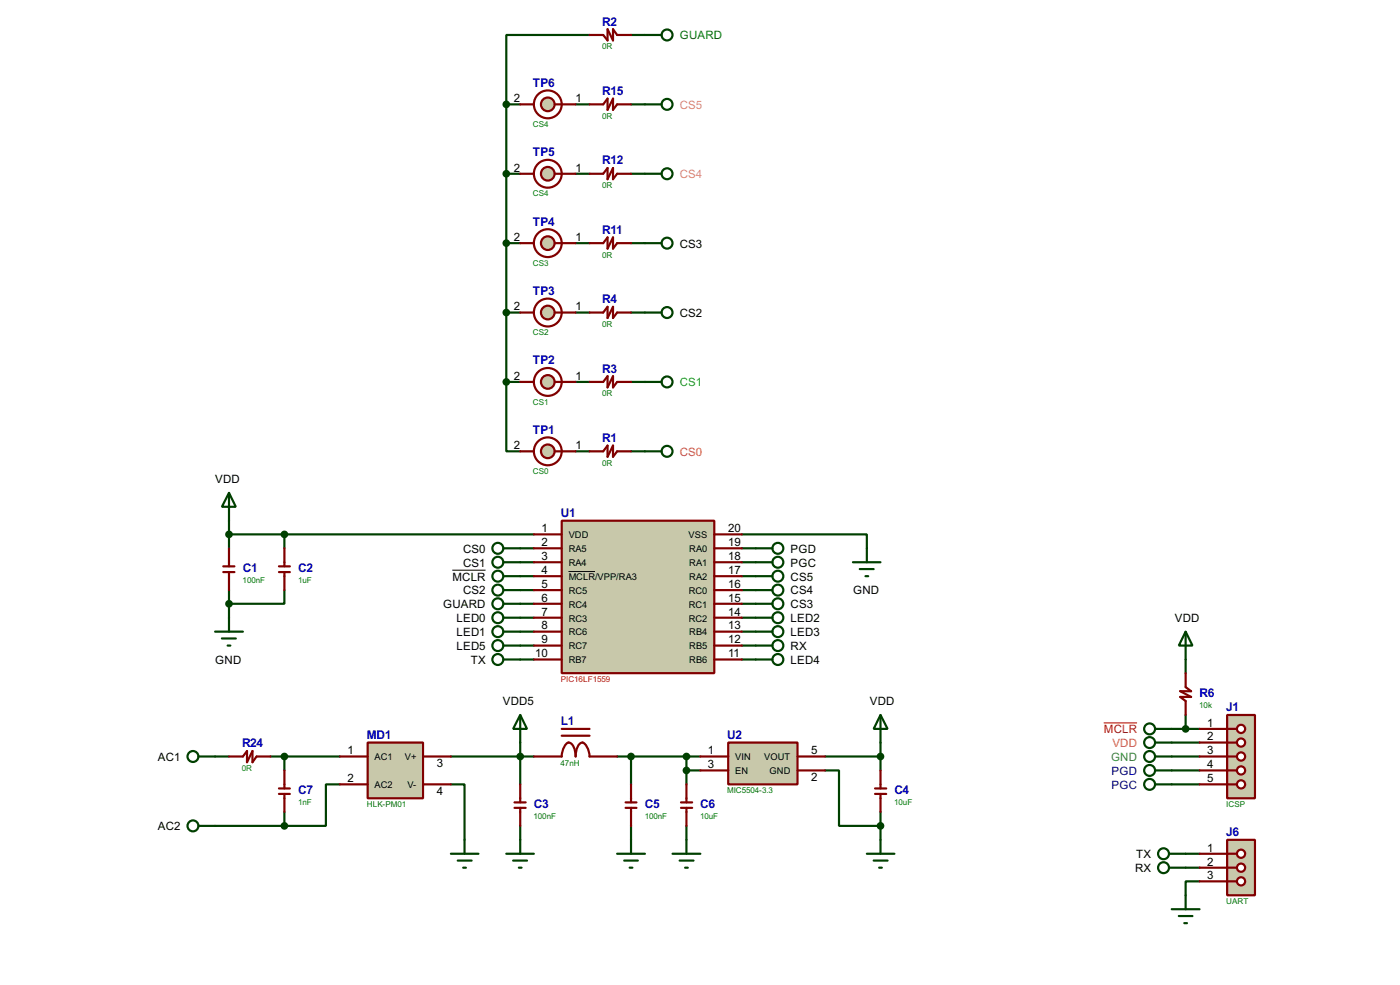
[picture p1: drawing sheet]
<svg xmlns="http://www.w3.org/2000/svg" width="256mm" height="180mm" viewBox="0 0 256 180" stroke-linecap="round" stroke-linejoin="round" font-family="sans-serif">
<g fill="none" stroke="#004000" stroke-width=".4">
<path d="M92.8 19.1v50.8M92.8 19.1h2.5M105.5 19.1h2.5M108 6.4h-15.2v12.7M115.6 6.4h5.6M115.6 19.1h2.6M92.8 31.8h2.5M105.5 31.8h2.5M115.6 31.8h5.6M92.8 57.2h2.5M92.8 44.5h2.5M105.5 57.2h2.5"/>
<path d="M105.5 44.5h2.5M115.6 57.2h5.6M115.6 44.5h5.6M92.8 69.9v12.7h2.5M92.8 69.9h2.5M105.5 69.9h2.5M115.6 69.9h5.6M42 95.3v5.1M42 97.8h55.8M52.1 97.8v2.6M105.5 82.6h2.5M115.6 82.6h5.6"/>
<path d="M135.9 97.8h22.9v5.1M39.4 115.6h5.1M40.7 116.9h2.5M41.7 118.2h.5M42 108v7.6M52.1 108v2.5h-10.1M95.3 100.4h2.5M95.3 102.9h2.5M95.3 108h2.5M95.3 110.5h2.5M95.3 113.1h2.5M95.3 115.6h2.5"/>
<path d="M95.3 105.5h2.5M95.3 118.2h2.5M135.9 100.4h2.6M135.9 102.9h2.6M135.9 108h2.6M135.9 110.5h2.6M135.9 113.1h2.6M135.9 115.6h2.6M135.9 105.5h2.6M135.9 118.2h2.6M156.3 102.9h5M157.5 104.2h2.6"/>
<path d="M158.6 105.5h.5M39.4 138.5h2.6M49.6 138.5h12.7M52.1 138.5v2.5M82.6 138.5h15.2M95.3 120.7h2.5M95.3 135.9v7.7M113.1 138.5h15.2M115.6 138.5v5.1M125.8 138.5v5.1M135.9 120.7h2.6M151.2 138.5h10.1"/>
<path d="M161.3 135.9v5.1M214.7 138.5h5.1M214.7 135.9h5.1M214.7 133.4h5.1M217.2 120.7v2.5M217.2 130.9v2.5M39.4 151.2h12.7M52.1 148.6v2.6M62.3 143.6h-2.6v7.6h-7.6M82.6 143.6h2.5v10.1M95.3 151.2v2.5M115.6 151.2v2.5"/>
<path d="M125.8 151.2v2.5M125.8 141h2.5M151.2 141h2.5v10.2h7.6M161.3 148.6v5.1M214.7 141h5.1M214.7 143.6h5.1M217.2 158.8h2.6M217.2 156.3h2.6M219.8 161.3h-2.6v2.6"/>
<circle cx="122.2" cy="6.4" r="1"/>
<circle cx="122.2" cy="31.8" r="1"/>
<circle cx="122.2" cy="44.5" r="1"/>
<circle cx="122.2" cy="57.2" r="1"/>
<circle cx="122.2" cy="69.9" r="1"/>
<circle cx="122.2" cy="82.6" r="1"/>
</g>
<g fill="none" stroke="#800000" stroke-width=".4">
<path d="M108 6.4h2.5l.8 1v-2l1 2v-2l.8 1h2.5M108 31.8h2.5l.8-1v2l1-2v2l.8-1h2.5M108 44.5h2.5l.8-1v2l1-2v2l.8-1h2.5M108 57.2h2.5l.8-1v2l1-2v2l.8-1h2.5M108 69.9h2.5l.8-1v2l1-2v2l.8-1h2.5M108 82.6h2.5l.8-1v2l1-2v2l.8-1h2.5M40.9 103.7h2.1M40.9 104.7h2.1M42 100.4v3.3M42 104.7v3.3M51.1 103.7h2M51.1 104.7h2"/>
<path d="M52.1 100.4v3.3M52.1 104.7v3.3"/>
<circle cx="100.3" cy="82.6" r="2.55"/>
</g>
<circle cx="100.3" cy="82.6" r="1.25" fill="#c8c8aa" stroke="#800000" stroke-width=".4"/>
<g fill="none" stroke="#800000" stroke-width=".4">
<path d="M95.3 82.6h2.5M101.7 82.6h3.8"/>
<circle cx="100.3" cy="69.9" r="2.55"/>
</g>
<circle cx="100.3" cy="69.9" r="1.25" fill="#c8c8aa" stroke="#800000" stroke-width=".4"/>
<g fill="none" stroke="#800000" stroke-width=".4">
<path d="M95.3 69.9h2.5M101.7 69.9h3.8"/>
<circle cx="100.3" cy="44.5" r="2.55"/>
</g>
<circle cx="100.3" cy="44.5" r="1.25" fill="#c8c8aa" stroke="#800000" stroke-width=".4"/>
<g fill="none" stroke="#800000" stroke-width=".4">
<path d="M95.3 44.5h2.5M101.7 44.5h3.8"/>
<circle cx="100.3" cy="31.8" r="2.55"/>
</g>
<circle cx="100.3" cy="31.8" r="1.25" fill="#c8c8aa" stroke="#800000" stroke-width=".4"/>
<g fill="none" stroke="#800000" stroke-width=".4">
<path d="M95.3 31.8h2.5M101.7 31.8h3.8"/>
<circle cx="100.3" cy="57.2" r="2.55"/>
</g>
<g fill="#004000" stroke="#004000" stroke-width=".4">
<circle cx="92.7" cy="31.8" r=".5"/>
<circle cx="92.7" cy="44.5" r=".5"/>
<circle cx="92.7" cy="57.2" r=".5"/>
<circle cx="92.7" cy="69.9" r=".5"/>
</g>
<circle cx="100.3" cy="57.2" r="1.25" fill="#c8c8aa" stroke="#800000" stroke-width=".4"/>
<path d="M95.3 57.2h2.5M101.7 57.2h3.8" fill="none" stroke="#800000" stroke-width=".4"/>
<g fill="#004000" stroke="#004000" stroke-width=".4">
<circle cx="41.9" cy="110.5" r=".5"/>
<circle cx="41.9" cy="97.8" r=".5"/>
<circle cx="52.1" cy="97.8" r=".5"/>
</g>
<path d="M42 90.2l1.2 2.6h-2.5zM42 90.2v5.1" fill="none" stroke="#004000" stroke-width=".4"/>
<path d="M133.4 135.9h12.7v7.7h-12.7z" fill-rule="evenodd" fill="#c8c8aa" stroke="#800000" stroke-width=".4"/>
<g fill="none" stroke="#800000" stroke-width=".4">
<path d="M128.3 138.5h5.1M146.1 138.5h5.1M114.6 146.9h2M114.6 147.9h2M115.6 143.6v3.3M115.6 147.9v3.3M124.8 146.9h2M124.8 147.9h2M125.8 143.6v3.3M125.8 147.9v3.3M128.3 141h5.1M146.1 141h5.1"/>
<path d="M160.3 144.3h2.1M160.3 145.3h2.1M161.3 141v3.3M161.3 145.3v3.3"/>
</g>
<g fill="none" stroke="#004000" stroke-width=".4">
<path d="M92.3 100.4h3M92.3 102.9h3M92.3 108h3M92.3 110.5h3M92.3 113.1h3M92.3 115.6h3M138.5 100.4h3M138.5 102.9h3M138.5 108h3M138.5 110.5h3M138.5 113.1h3M138.5 105.5h3"/>
<path d="M138.5 118.2h3M138.5 115.6h3M92.3 120.7h3M161.3 130.9l1.3 2.5h-2.5zM161.3 130.9v5M113.1 156.3h5.1M114.4 157.5h2.5M115.4 158.8h.5M115.6 153.7v2.6M123.2 156.3h5.1M124.5 157.5h2.6M125.5 158.8h.5"/>
<path d="M125.8 153.7v2.6M158.8 156.3h5.1M160.1 157.5h2.5M161.1 158.8h.5M161.3 153.7v2.6"/>
<circle cx="91.2" cy="108" r="1"/>
<circle cx="91.2" cy="102.9" r="1"/>
<circle cx="91.2" cy="100.4" r="1"/>
<circle cx="91.2" cy="110.5" r="1"/>
<circle cx="91.2" cy="113.1" r="1"/>
<circle cx="91.2" cy="115.6" r="1"/>
<circle cx="142.5" cy="105.5" r="1"/>
<circle cx="142.5" cy="115.6" r="1"/>
<circle cx="142.5" cy="102.9" r="1"/>
<circle cx="142.5" cy="113.1" r="1"/>
<circle cx="142.5" cy="118.2" r="1"/>
<circle cx="142.5" cy="100.4" r="1"/>
<circle cx="142.5" cy="110.5" r="1"/>
<circle cx="142.5" cy="108" r="1"/>
<circle cx="91.2" cy="120.7" r="1"/>
</g>
<g fill="#004000" stroke="#004000" stroke-width=".4">
<circle cx="125.7" cy="138.5" r=".5"/>
<circle cx="125.7" cy="141" r=".5"/>
<circle cx="161.3" cy="138.5" r=".5"/>
</g>
<path d="M102.9 95.3h28v27.9h-28z" fill-rule="evenodd" fill="#c8c8aa" stroke="#800000" stroke-width=".4"/>
<g fill="none" stroke="#800000" stroke-width=".4">
<path d="M108 19.1h2.5l.8-1v2l1-2v2l.8-1h2.5M97.8 97.8h5.1M130.9 97.8h5M97.8 100.4h5.1M97.8 102.9h5.1M97.8 105.5h5.1M97.8 108h5.1M97.8 110.5h5.1M97.8 113.1h5.1M97.8 115.6h5.1M97.8 118.2h5.1M130.9 100.4h5"/>
<path d="M130.9 102.9h5M130.9 105.5h5M130.9 108h5M130.9 110.5h5M130.9 113.1h5M130.9 115.6h5M130.9 118.2h5M97.8 120.7h5.1M130.9 120.7h5"/>
<circle cx="100.3" cy="19.1" r="2.55"/>
</g>
<path d="M82.9 104.4h6.1M104.2 104.6h4.8" fill="none" stroke="#000" stroke-width=".18"/>
<g fill="none" stroke="#004000" stroke-width=".4">
<path d="M118.2 19.1h3M92.3 105.5h3"/>
<circle cx="122.2" cy="19.1" r="1"/>
<circle cx="91.2" cy="105.5" r="1"/>
</g>
<circle cx="100.3" cy="19.1" r="1.25" fill="#c8c8aa" stroke="#800000" stroke-width=".4"/>
<path d="M95.3 19.1h2.5M101.7 19.1h3.8" fill="none" stroke="#800000" stroke-width=".4"/>
<g fill="none" stroke="#004000" stroke-width=".4">
<path d="M92.3 118.2h3M95.3 130.9l1.3 2.5h-2.6zM95.3 130.9v5M138.5 120.7h3"/>
<circle cx="91.2" cy="118.2" r="1"/>
<circle cx="142.5" cy="120.7" r="1"/>
</g>
<circle cx="92.7" cy="19.1" r=".5" fill="#004000" stroke="#004000" stroke-width=".4"/>
<path d="M67.4 135.9h10.1v10.2h-10.1z" fill="#c8c8aa" stroke="#800000" stroke-width=".4"/>
<g fill="none" stroke="#800000" stroke-width=".4">
<path d="M42 138.5h2.5l.8-1v2l1-2v2l.7-1h2.6M62.3 138.5h5.1M77.5 138.5h5.1M97.8 138.5h5.1a2.75 2.75 0 0 1 1.3-2.6 1.5 1.5 0 0 1 1.1 1.3l.2 1.3a3.3 3.3 0 0 1 .8-2.5 .89 .89 0 0 1 1.2 .7l.4 1.1 .1 .7h5.1M102.9 134.7h5.1M102.9 133.4h5.1M51.1 144.3h2M51.1 145.3h2M52.1 141v3.3M52.1 145.3v3.3M62.3 143.6h5.1M77.5 143.6h5.1"/>
<path d="M94.3 146.9h2M94.3 147.9h2M95.3 143.6v3.3M95.3 147.9v3.3"/>
</g>
<g fill="#004000" stroke="#004000" stroke-width=".4">
<circle cx="161.3" cy="151.2" r=".5"/>
<circle cx="52.1" cy="138.5" r=".5"/>
<circle cx="52.1" cy="151.2" r=".5"/>
<circle cx="115.6" cy="138.5" r=".5"/>
<circle cx="95.3" cy="138.5" r=".5"/>
</g>
<g fill="none" stroke="#004000" stroke-width=".4">
<path d="M36.4 138.5h3M36.4 151.2h3M82.6 156.3h5.1M83.9 157.5h2.5M84.9 158.8h.5M85.1 153.7v2.6M92.8 156.3h5M94 157.5h2.6M95.1 158.8h.5M95.3 153.7v2.6"/>
<circle cx="35.3" cy="138.5" r="1"/>
<circle cx="35.3" cy="151.2" r="1"/>
</g>
<path d="M224.8 130.9h5.1v15.2h-5.1z" fill="#c8c8aa" stroke="#800000" stroke-width=".4"/>
<path d="M224.8 133.4h1.8" fill="none" stroke="#800000" stroke-width=".4"/>
<circle cx="227.3" cy="133.4" r=".75" fill="#feffff" stroke="#800000" stroke-width=".4"/>
<path d="M224.8 135.9h1.8" fill="none" stroke="#800000" stroke-width=".4"/>
<circle cx="227.3" cy="135.9" r=".75" fill="#feffff" stroke="#800000" stroke-width=".4"/>
<path d="M224.8 138.5h1.8" fill="none" stroke="#800000" stroke-width=".4"/>
<circle cx="227.3" cy="138.5" r=".75" fill="#feffff" stroke="#800000" stroke-width=".4"/>
<path d="M224.8 141h1.8" fill="none" stroke="#800000" stroke-width=".4"/>
<circle cx="227.3" cy="141" r=".75" fill="#feffff" stroke="#800000" stroke-width=".4"/>
<path d="M224.8 143.6h1.8" fill="none" stroke="#800000" stroke-width=".4"/>
<circle cx="227.3" cy="143.6" r=".75" fill="#feffff" stroke="#800000" stroke-width=".4"/>
<path d="M219.8 133.4h5M219.8 135.9h5M219.8 138.5h5M219.8 141h5M219.8 143.6h5" fill="none" stroke="#800000" stroke-width=".4"/>
<g fill="none" stroke="#004000" stroke-width=".4">
<path d="M211.6 133.4h3.1M211.6 135.9h3.1M211.6 138.5h3.1M211.6 141h3.1M211.6 143.6h3.1"/>
<circle cx="210.6" cy="133.4" r="1"/>
<circle cx="210.6" cy="138.5" r="1"/>
<circle cx="210.6" cy="135.9" r="1"/>
<circle cx="210.6" cy="141" r="1"/>
<circle cx="210.6" cy="143.6" r="1"/>
</g>
<path d="M202.2 132.3h6.1" fill="none" stroke="#f00" stroke-width=".18"/>
<path d="M224.8 153.7h5.1v10.2h-5.1z" fill="#c8c8aa" stroke="#800000" stroke-width=".4"/>
<path d="M224.8 156.3h1.8" fill="none" stroke="#800000" stroke-width=".4"/>
<circle cx="227.3" cy="156.3" r=".75" fill="#feffff" stroke="#800000" stroke-width=".4"/>
<path d="M224.8 158.8h1.8" fill="none" stroke="#800000" stroke-width=".4"/>
<circle cx="227.3" cy="158.8" r=".75" fill="#feffff" stroke="#800000" stroke-width=".4"/>
<path d="M224.8 161.3h1.8" fill="none" stroke="#800000" stroke-width=".4"/>
<circle cx="227.3" cy="161.3" r=".75" fill="#feffff" stroke="#800000" stroke-width=".4"/>
<path d="M217.2 123.2v2.6l1 .7h-2l2 1.1h-2l1 .7v2.6M219.8 156.3h5M219.8 158.8h5M219.8 161.3h5" fill="none" stroke="#800000" stroke-width=".4"/>
<g fill="none" stroke="#004000" stroke-width=".4">
<path d="M217.2 115.6l1.3 2.6h-2.5zM217.2 115.6v5.1M214.2 158.8h3M214.2 156.3h3M214.7 166.4h5.1M216 167.7h2.5M217 169h.5M217.2 163.9v2.5"/>
<circle cx="213.1" cy="158.8" r="1"/>
<circle cx="213.1" cy="156.3" r="1"/>
</g>
<circle cx="217.2" cy="133.4" r=".5" fill="#004000" stroke="#004000" stroke-width=".4"/>
<g font-size="2.5" fill="#0000c0">
<text x="110.3" y="4.7">R2</text>
<text x="97.6" y="15.9">TP6</text>
<text x="110.3" y="17.4">R15</text>
<text x="97.6" y="28.6">TP5</text>
<text x="110.3" y="30.1">R12</text>
<text x="97.6" y="41.3">TP4</text>
<text x="110.3" y="42.8">R11</text>
<text x="97.6" y="54">TP3</text>
<text x="110.3" y="55.5">R4</text>
<text x="97.6" y="66.7">TP2</text>
<text x="110.3" y="68.2">R3</text>
<text x="97.6" y="79.4">TP1</text>
<text x="110.3" y="80.9">R1</text>
<text x="102.7" y="94.7">U1</text>
<text x="44.5" y="104.8">C1</text>
<text x="54.6" y="104.8">C2</text>
<text x="219.7" y="127.6">R6</text>
<text x="224.6" y="130.2">J1</text>
<text x="44.3" y="136.8">R24</text>
<text x="67.2" y="135.3">MD1</text>
<text x="102.7" y="132.8">L1</text>
<text x="133.2" y="135.3">U2</text>
<text x="54.6" y="145.4">C7</text>
<text x="97.8" y="148">C3</text>
<text x="118.1" y="148">C5</text>
<text x="128.3" y="148">C6</text>
<text x="163.8" y="145.4">C4</text>
<text x="224.6" y="153.1">J6</text>
</g>
<text font-size="2.4" fill="#008000" x="124.5" y="7.2">GUARD</text>
<g font-size="2.4">
<text x="94.2" y="18.7">2</text>
<text x="105.5" y="18.7">1</text>
<text x="94.2" y="31.4">2</text>
<text x="105.5" y="31.4">1</text>
<text x="94.2" y="44.1">2</text>
<text x="105.5" y="44.1">1</text>
<text x="124.5" y="45.3">CS3</text>
<text x="94.2" y="56.8">2</text>
<text x="105.5" y="56.8">1</text>
<text x="124.5" y="58">CS2</text>
<text x="94.2" y="69.5">2</text>
<text x="105.5" y="69.5">1</text>
<text x="94.2" y="82.2">2</text>
<text x="105.5" y="82.2">1</text>
<text x="39.4" y="88.5">VDD</text>
<text x="84.8" y="101.2">CS0</text>
<text x="99.2" y="97.4">1</text>
<text x="99.2" y="100">2</text>
<text x="133.4" y="97.4">20</text>
<text x="133.4" y="100">19</text>
<text x="144.8" y="101.2">PGD</text>
<text x="82.9" y="106.3">MCLR</text>
<text x="84.8" y="103.7">CS1</text>
<text x="99.2" y="102.5">3</text>
<text x="99.2" y="105.1">4</text>
<text x="99.2" y="107.6">5</text>
<text x="133.4" y="102.5">18</text>
<text x="133.4" y="105.1">17</text>
<text x="133.4" y="107.6">16</text>
<text x="144.8" y="103.7">PGC</text>
<text x="144.8" y="106.3">CS5</text>
<text x="81.2" y="111.3">GUARD</text>
<text x="83.6" y="113.9">LED0</text>
<text x="84.8" y="108.8">CS2</text>
<text x="99.2" y="110.1">6</text>
<text x="99.2" y="112.7">7</text>
<text x="133.4" y="110.1">15</text>
<text x="133.4" y="112.7">14</text>
<text x="144.8" y="111.3">CS3</text>
<text x="144.8" y="108.8">CS4</text>
<text x="144.8" y="113.9">LED2</text>
<text x="156.3" y="108.8">GND</text>
<text x="215.2" y="113.9">VDD</text>
<text x="83.6" y="116.4">LED1</text>
<text x="83.6" y="119">LED5</text>
<text x="99.2" y="115.2">8</text>
<text x="99.2" y="117.8">9</text>
<text x="133.4" y="115.2">13</text>
<text x="133.4" y="117.8">12</text>
<text x="144.8" y="119">RX</text>
<text x="144.8" y="116.4">LED3</text>
<text x="39.4" y="121.5">GND</text>
<text x="86.2" y="121.5">TX</text>
<text x="98.1" y="120.3">10</text>
<text x="133.4" y="120.3">11</text>
<text x="144.8" y="121.5">LED4</text>
<text x="92.1" y="129.1">VDD5</text>
<text x="159.3" y="129.1">VDD</text>
<text x="221.2" y="133">1</text>
<text x="221.2" y="135.5">2</text>
<text x="28.9" y="139.3">AC1</text>
<text x="63.7" y="138.1">1</text>
<text x="63.7" y="143.2">2</text>
<text x="80.1" y="140.5">3</text>
<text x="129.7" y="138.1">1</text>
<text x="129.7" y="140.6">3</text>
<text x="148.6" y="143">2</text>
<text x="148.6" y="138.1">5</text>
<text x="221.2" y="138.1">3</text>
<text x="221.2" y="140.6">4</text>
<text x="221.2" y="143.2">5</text>
<text x="80.1" y="145.6">4</text>
<text x="28.9" y="152">AC2</text>
<text x="221.2" y="155.9">1</text>
<text x="207.9" y="159.6">RX</text>
<text x="208.1" y="157.1">TX</text>
<text x="221.2" y="158.4">2</text>
<text x="221.2" y="160.9">3</text>
</g>
<g font-size="2.4" fill="#ff8080">
<text x="124.5" y="19.9">CS5</text>
<text x="124.5" y="32.6">CS4</text>
</g>
<text font-size="2.4" fill="#0f0" x="124.5" y="70.7">CS1</text>
<g font-size="2.4" fill="#ff8000">
<text x="124.5" y="83.4">CS0</text>
<text x="203.8" y="136.7">VDD</text>
</g>
<text font-size="2.4" fill="#f00" x="202.2" y="134.2">MCLR</text>
<text font-size="2.4" fill="#008080" x="203.5" y="139.3">GND</text>
<g font-size="2.4" fill="#000080">
<text x="203.6" y="141.8">PGD</text>
<text x="203.6" y="144.4">PGC</text>
</g>
<g font-size="1.9">
<text x="104.2" y="98.5">VDD</text>
<text x="104.2" y="101.1">RA5</text>
<text x="126.1" y="98.5">VSS</text>
<text x="126.3" y="101.1">RA0</text>
<text x="104.2" y="103.6">RA4</text>
<text x="104.2" y="106.2">MCLR/VPP/RA3</text>
<text x="126.3" y="103.6">RA1</text>
<text x="126.3" y="106.2">RA2</text>
<text x="104.2" y="108.7">RC5</text>
<text x="104.2" y="111.2">RC4</text>
<text x="104.2" y="113.8">RC3</text>
<text x="126.2" y="108.7">RC0</text>
<text x="126.2" y="111.2">RC1</text>
<text x="126.2" y="113.8">RC2</text>
<text x="104.2" y="116.3">RC6</text>
<text x="104.2" y="118.9">RC7</text>
<text x="126.3" y="116.3">RB4</text>
<text x="126.3" y="118.9">RB5</text>
<text x="104.2" y="121.4">RB7</text>
<text x="126.3" y="121.4">RB6</text>
<text x="68.6" y="139.2">AC1</text>
<text x="74.2" y="139.2">V+</text>
<text x="134.7" y="139.2">VIN</text>
<text x="134.7" y="141.7">EN</text>
<text x="140" y="139.2">VOUT</text>
<text x="141" y="141.7">GND</text>
<text x="68.6" y="144.3">AC2</text>
<text x="74.7" y="144.3">V-</text>
</g>
<g font-size="1.7" fill="#008000">
<text x="110.3" y="9">0R</text>
<text x="97.6" y="23.3">CS4</text>
<text x="110.3" y="21.7">0R</text>
<text x="97.6" y="36">CS4</text>
<text x="110.3" y="34.5">0R</text>
<text x="110.3" y="47.2">0R</text>
<text x="97.6" y="48.7">CS3</text>
<text x="110.3" y="59.9">0R</text>
<text x="97.6" y="61.4">CS2</text>
<text x="97.6" y="74.1">CS1</text>
<text x="110.3" y="72.6">0R</text>
<text x="97.6" y="86.8">CS0</text>
<text x="110.3" y="85.3">0R</text>
<text x="44.5" y="106.7">100nF</text>
<text x="54.6" y="106.7">1uF</text>
<text x="219.7" y="129.6">10k</text>
<text x="44.3" y="141.2">0R</text>
<text x="102.7" y="140.1">47nH</text>
<text x="54.6" y="147.4">1nF</text>
<text x="67.2" y="147.8">HLK-PM01</text>
<text x="97.8" y="149.9">100nF</text>
<text x="118.1" y="149.9">100nF</text>
<text x="128.3" y="149.9">10uF</text>
<text x="133.2" y="145.2">MIC5504-3.3</text>
<text x="163.8" y="147.4">10uF</text>
<text x="224.6" y="147.8">ICSP</text>
<text x="224.6" y="165.5">UART</text>
</g>
<text font-size="1.7" fill="#f00" x="102.7" y="124.9">PIC16LF1559</text>
</svg>
